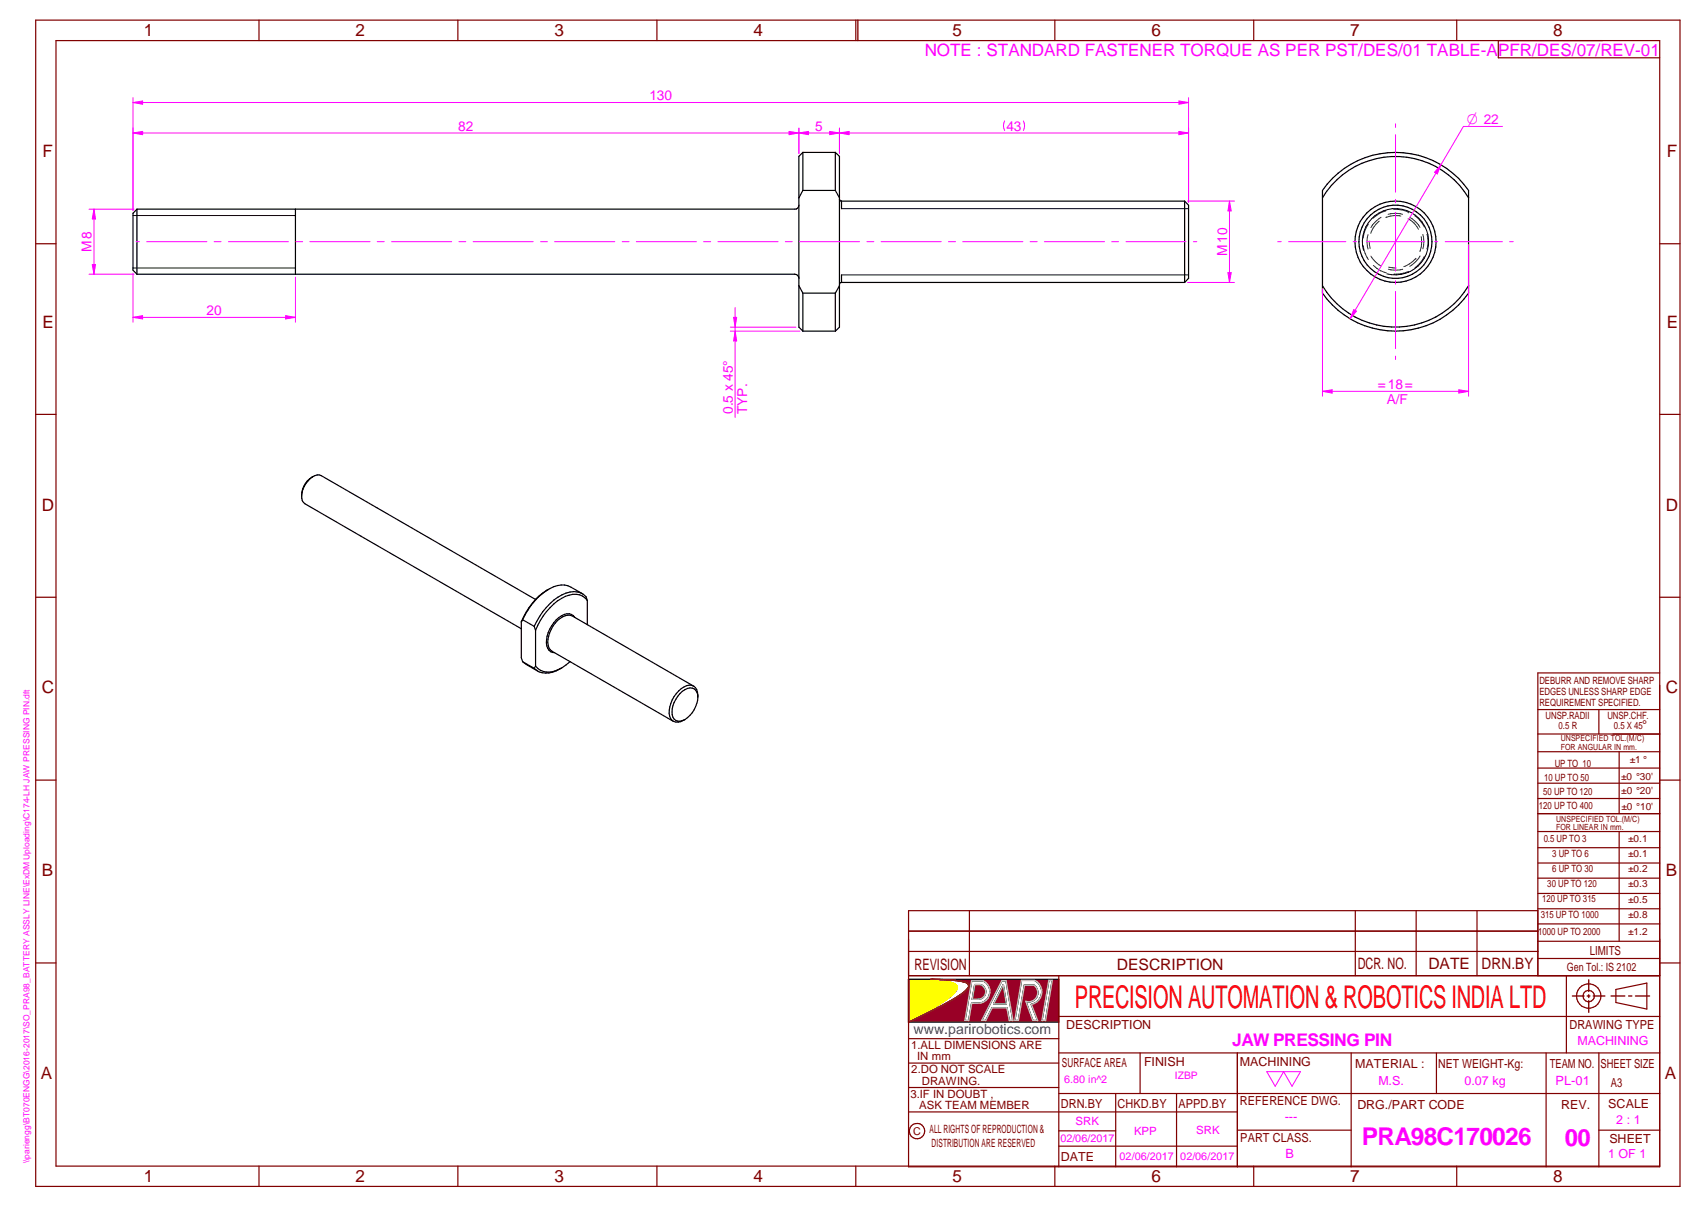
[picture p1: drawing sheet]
<svg xmlns="http://www.w3.org/2000/svg" width="420mm" height="297mm" viewBox="0 0 420 297" stroke-linecap="round" stroke-linejoin="round" font-family="sans-serif">
<g fill="none" stroke="#800000" stroke-width=".3">
<path d="M8.8 5h405v287h-405zM13.8 10h395v277h-395zM63.8 5v5M112.8 5v5M161.8 5v5M210.8 5v5M259.8 5v5M308.8 5v5M358.8 5v5M8.8 60h5M408.8 60h5M8.8 102h5"/>
<path d="M408.8 102h5M8.8 147h5M408.8 147h5M8.8 192h5M408.8 192h5M8.8 237h5M408.8 237h5M63.8 287v5M112.8 287v5M161.8 287v5M210.8 287v5M259.8 287v5"/>
<path d="M308.8 287v5M358.8 287v5"/>
</g>
<path d="M211.3 5v5" fill="none" stroke="#800000" stroke-width=".34"/>
<path d="M239.3 241.4h2.8a2.91 2.91 0 0 1 1.7 2.9 2.91 2.91 0 0 1-2.2 2.5l-2.3 .1-.7 4.3h-1zM246.7 241.3h1.1l1.7 9.9h-.9l-.6-3.2h-3.7l-1.5 3.2h-1zM251.6 241.3h3.2a3.2 3.2 0 0 1 1.7 3.2 3.2 3.2 0 0 1-2.5 2.7l1.6 4h-1.2l-1.8-4.8a2.25 2.25 0 0 0 2.8-1.1 2.25 2.25 0 0 0-.8-2.9h-2.3l-1.5 8.8h-.9zM258.3 241.3h.9l-1.7 9.9h-.9z" fill="none" stroke="#991b1e" stroke-width=".34"/>
<path d="M240.1 242.3h1.4a1.85 1.85 0 0 1 1.2 2 1.85 1.85 0 0 1-1.7 1.6h-1.5z" fill-rule="evenodd" fill="#990026"/>
<path d="M240.1 242.3h1.4a1.85 1.85 0 0 1 1.2 2 1.85 1.85 0 0 1-1.7 1.6h-1.5z" fill="none" stroke="#991b1e" stroke-width=".34"/>
<path d="M247.1 242.4l.8 4.7h-3.2z" fill="#990026"/>
<path d="M247.1 242.4l.8 4.7h-3.2z" fill="none" stroke="#991b1e" stroke-width=".34"/>
<path d="M238.4 242.1l-.2-.1a28.1 28.1 0 0 0-8.9-1l5.2 .9a1.32 1.32 0 0 1 1.2 1 1.32 1.32 0 0 1-.6 1.4l-3.3 2.5-8 4.7 5.6-2.7 5.3-2.8a10.3 10.3 0 0 0 3.9-3.3l-.2-.6M239.3 241.4h2.8a2.91 2.91 0 0 1 1.7 2.9 2.91 2.91 0 0 1-2.2 2.5l-2.3 .1-.7 4.3h-1zM240.1 242.3h1.4a1.85 1.85 0 0 1 1.2 2 1.85 1.85 0 0 1-1.7 1.6h-1.5zM246.7 241.3h1.1l1.7 9.9h-.9l-.6-3.2h-3.7l-1.5 3.2h-1zM247.1 242.4l.8 4.7h-3.2zM251.6 241.3h3.2a3.2 3.2 0 0 1 1.7 3.2 3.2 3.2 0 0 1-2.5 2.7l1.6 4h-1.2l-1.8-4.8a2.25 2.25 0 0 0 2.8-1.1 2.25 2.25 0 0 0-.8-2.9h-2.3l-1.5 8.8h-.9zM258.3 241.3h.9l-1.7 9.9h-.9z" fill="none" stroke="#000" stroke-width=".34"/>
<circle cx="238.4" cy="242.1" r=".17" fill="#000"/>
<path d="M240.1 242.3h1.4a1.85 1.85 0 0 1 1.2 2 1.85 1.85 0 0 1-1.7 1.6h-1.5zM247.1 242.4l.8 4.7h-3.2z" fill="none" stroke="#c0c0c0" stroke-width=".34"/>
<path d="M223.8 241h5.5l4.1 .6a2.41 2.41 0 0 1 2.3 1.4v.1a7.3 7.3 0 0 1-3.4 3.4l-8.5 5z" fill-rule="evenodd" fill="#ff0"/>
<path d="M223.8 241h5.5l5.2 .9a1.23 1.23 0 0 1 1.1 1.6l-1.3 1.5-2.5 1.8-8 4.7z" fill="none" stroke="#f1eb1f" stroke-width=".34"/>
<path d="M229.3 241l3.6 .5 2 .5a1.06 1.06 0 0 1 .8 .8 1.06 1.06 0 0 1-.3 1l-.9 1.1-3.5 2.5-7.2 4.1" fill="none" stroke="#ff0" stroke-width=".34"/>
<path d="M223.8 241v10.5" fill="none" stroke="#000" stroke-width=".34"/>
<path d="M223.8 241v10.5" fill="none" stroke="#000" stroke-width=".3"/>
<path d="M229.3 241l7.2 .4 1.7 .5 .3 .3 .1 .5-1.1 1.4-2.4 1.6-5.6 3.1-5.7 2.7h37v-10.5zM239.3 241.4h2.8a2.91 2.91 0 0 1 1.7 2.9 2.91 2.91 0 0 1-2.2 2.5l-2.3 .1-.7 4.3h-1zM251.6 241.3h3.2a3.2 3.2 0 0 1 1.7 3.2 3.2 3.2 0 0 1-2.5 2.7l1.6 4h-1.2l-1.8-4.8a2.25 2.25 0 0 0 2.8-1.1 2.25 2.25 0 0 0-.8-2.9h-2.3l-1.5 8.8h-.9zM258.3 241.3h.9l-1.7 9.9h-.9zM246.7 241.3h1.1l1.7 9.9h-.9l-.6-3.2h-3.7l-1.5 3.2h-1z" fill-rule="evenodd" fill="#990026"/>
<path d="M223.8 241h37v10.5h-37" fill="none" stroke="#000" stroke-width=".3"/>
<path d="M229.3 241h1a24.8 24.8 0 0 1 7.9 1l.2 .1" fill="none" stroke="#991b1e" stroke-width=".34"/>
<circle cx="238.4" cy="242.1" r=".17" fill="#991b1e"/>
<path d="M223.8 251.5l6.1-2.9 6.1-3.4-4.9 2.7zM229.3 241l2.9 .1a15.2 15.2 0 0 1 6.1 .9l.3 .4M236.8 244.6l-.8 .6M237.5 244.1l-.7 .5M238.1 243.5l-.6 .6M238.5 242.1l.1 .4M238.6 242.4l-.4 1M238.6 242.7l-.3 .6-.8 .8" fill="none" stroke="#991b1e" stroke-width=".34"/>
<path d="M239.3 241.4h2.8a2.91 2.91 0 0 1 1.7 2.9 2.91 2.91 0 0 1-2.2 2.5l-2.3 .1-.7 4.3h-1zM246.7 241.3h1.1l1.7 9.9h-.9l-.6-3.2h-3.7l-1.5 3.2h-1zM251.6 241.3h3.2a3.2 3.2 0 0 1 1.7 3.2 3.2 3.2 0 0 1-2.5 2.7l1.6 4h-1.2l-1.8-4.8a2.25 2.25 0 0 0 2.8-1.1 2.25 2.25 0 0 0-.8-2.9h-2.3l-1.5 8.8h-.9zM258.3 241.3h.9l-1.7 9.9h-.9z" fill="none" stroke="#c0c0c0" stroke-width=".34"/>
<g fill="none" stroke="#800000" stroke-width=".3">
<path d="M394.7 10h-25.7v4.2h39.8M378.7 174.6h30.1M393.8 174.6v6M408.8 168.6v118.5h-185v-63h154.9M408.8 165.6h-30.1v74.5M378.7 185h30.1M378.7 189h30.1M378.7 192.7h30.1M378.7 196.5h30.1M378.7 180.6h30.1M398.8 185v15.2M378.7 200.2h30.1"/>
<path d="M378.7 204.6h30.1M378.7 208.6h30.1M378.7 212.4h30.1M378.7 216.1h30.1M378.7 219.9h30.1M398.8 204.6v27M223.8 229.2h154.9M223.8 234.1h154.9M238.7 224.1v16M333.8 224.1v16M348.8 224.1v16M363.8 224.1v16"/>
<path d="M378.7 223.6h30.1M378.7 227.4h30.1M378.7 231.6h30.1M378.7 235.9h30.1M223.8 255.6h37M223.8 240.1h185M260.8 240.1v47M260.8 250.1h148M260.8 259.1h148M280.8 259.1v10M304.7 259.1v28M332.8 259.1v28"/>
<path d="M353.8 259.1v10M380.8 259.1v28M385.8 240.1v19M393.8 259.1v28M398 243.5l7.6-1.6v6.4l-7.6-1.6zM223.8 273.6h80.9M223.8 267.6h37M223.8 261.6h37M260.8 278.3h14M260.8 269.1h148M274.8 269.1v18M289.8 269.1v18"/>
<path d="M304.7 278.1h28.1M393.8 278.1h15M260.8 282.1h43.9"/>
<circle cx="391.3" cy="245.1" r="2.99"/>
<circle cx="391.3" cy="245.1" r="1.39"/>
<circle cx="225.8" cy="278.3" r="1.9"/>
</g>
<path d="M387.3 245.1h2.8M390.9 245.1h.7M391.3 241.1v2.9M391.3 244.8v.7M391.3 246.3v2.8M392.4 245.1h2.9M396.8 245.1h3.4M401.1 245.1h.8M402.8 245.1h3.5" fill="none" stroke="#800000" stroke-width=".34"/>
<g fill="none" stroke="#000" stroke-width=".3">
<path d="M197.7 37.5v9.4M197.7 37.5l-.9 1v42l.9 1M197.7 37.5h8M205.7 37.5v9.4M205.7 37.5l1 1v42l-1 1M33.7 51.5v16M33.7 51.5l-.9 1v14l.9 1M72.8 51.5v16M196.8 50.5a.94 .94 0 0 1-1.1 1h-162M197.7 46.9l-.9 1.8M197.7 46.9h8M205.7 46.9l1 1.8"/>
<path d="M206.7 49l.3 .4 .3 .1M207.3 49.5h84.5M207.3 49.5v1.9M291.8 49.5l.9 1v18l-.9 1M291.8 49.5v20M325.7 48.7a21 21 0 0 1 36 0M328.2 43.9a22 22 0 0 1 33.5 3v25.2a22 22 0 0 1-36 0v-25.2zM33.7 67.5h162a1.01 1.01 0 0 1 1.1 1M196.8 70.3l.9 1.8M197.7 72.1v9.4M197.7 72.1h8M205.7 72.1v9.4"/>
<path d="M206.7 70.3l-1 1.8M207.3 69.5h84.5M207.3 69.5l-.3 .1-.3 .4M207.3 67.6v1.9M325.7 70.3a21 21 0 0 0 36 0M197.7 81.5h8M77.1 117.3a5.3 5.3 0 0 0-2.8 4.9M128.4 153v8.9l.3 1M128.7 152.5l-.3 .5M128.7 152.5l2.9 1.6M131.6 154.1l.3 1M131.9 155.1v8.8"/>
<path d="M131.9 147.5l-52.8-30.4a2.87 2.87 0 0 0-3.2 1.3 4.6 4.6 0 0 0-1.2 5.3l53.7 31M135.1 145a15.3 15.3 0 0 0-6.7 8M141.6 152a2.2 2.2 0 0 0-3.3-.4 7.9 7.9 0 0 0-3.6 7.3 1.99 1.99 0 0 0 1.9 1.7M143.4 146.1l-2.8-1.6a5.6 5.6 0 0 0-6.2 1 16.9 16.9 0 0 0-5.7 7M144.6 147.7a3 3 0 0 0-3.3-2.1 11 11 0 0 0-7.6 4.9l-2.1 3.6M144.6 147.7a4.1 4.1 0 0 0-5.4-.9 15.6 15.6 0 0 0-7.3 8.3M144.6 147.7v6.1M128.7 162.9l3.7 2.2M128.7 162.9l2.9 1.6M131.9 163.9l-.3 .6M138.3 164.4a5.7 5.7 0 0 1-6.1 .6l-.6-.5M140.4 162.8a8.3 8.3 0 0 1-5.7 2.6 3.7 3.7 0 0 1-2.8-1.5"/>
<path d="M170.8 168.9l-29.8-17.3a3.4 3.4 0 0 0-3.7 1.1 7.4 7.4 0 0 0-2.3 6.2l.2 .6 .8 .8 29.8 17.2M170.8 168.9a2.66 2.66 0 0 1 1.1 2.6M170.8 168.9a3.2 3.2 0 0 0-3.6 1.1 7.3 7.3 0 0 0-2.3 6.2 1.98 1.98 0 0 0 2.8 1.4l1-.5M171.9 171.5a1.94 1.94 0 0 0-1-2 1.94 1.94 0 0 0-2.2 .2 6.4 6.4 0 0 0-3 6.8 1.93 1.93 0 0 0 3 .6M171.9 171.5a7 7 0 0 1-3.2 5.6"/>
<circle cx="343.7" cy="59.5" r="9"/>
<circle cx="343.7" cy="59.5" r="10"/>
</g>
<g fill="none" stroke="#008000" stroke-width=".25">
<path d="M336.9 57.7a6.3 6.3 0 0 0 0 3.6M337 55.2a7 7 0 0 0-1.3 3.4M337.2 59.3l.2 1.9M339.7 54.4a6.1 6.1 0 0 0-2.1 3M340.1 53.5a7.2 7.2 0 0 0-2.5 2.5M341.4 51.9a7 7 0 0 0-3.2 1.8M341.9 52.7a6.3 6.3 0 0 1 3.5 0M343.2 51.5a8.3 8.3 0 0 1 3.6 .7M345 53.2a6.8 6.8 0 0 0-3.7 .3M346.8 53.8a5.7 5.7 0 0 1 2.6 2.6M346.8 52.2h.1M347.2 53.5a6.4 6.4 0 0 1 2.5 2.5"/>
<path d="M348.4 53.1a7.6 7.6 0 0 1 2.4 2.8M350 58.3a6.7 6.7 0 0 1-.3 3.6M350.4 57.7a6.3 6.3 0 0 1 0 3.6M351.4 57.7a6.6 6.6 0 0 1 0 3.6M335.8 60.5a6.9 6.9 0 0 0 1.2 3.4M337.6 63a7.2 7.2 0 0 0 2.6 2.5M338.2 65.3a6.5 6.5 0 0 0 3.2 1.8M341.9 66.3a6.3 6.3 0 0 0 3.6 0M342 65.7l1.8 .3M346.8 66.8a8.3 8.3 0 0 1-3.5 .7M346.9 66.8h.1M348.7 63.6h.1"/>
<path d="M348.7 63.6a6.6 6.6 0 0 1-3 2M349.7 63a6.9 6.9 0 0 1-2.5 2.5M350.8 63.1a7.2 7.2 0 0 1-2.3 2.8"/>
</g>
<path d="M32.8 53h40M207.3 51.4h85.4M32.8 66h40M207.3 67.6h85.4M335.8 61.6a8.2 8.2 0 0 1 7.2-10.2 8.2 8.2 0 0 1 8.8 8.9 8.2 8.2 0 0 1-10.2 7.1" fill="none" stroke="#000" stroke-width=".25"/>
<g fill="none" stroke="#f0f" stroke-width=".25">
<path d="M343.7 30.5v.9M343.7 33.1v14.2M370 31.1h-9.6l-27.9 47.3M314.7 59.5h.8M317.4 59.5h14.1M333.2 59.5h.9M336.5 59.5h14.4M343.7 49.1v.8M343.7 52.3v14.4M353.3 59.5h.8M355.9 59.5h14.1M371.8 59.5h.9"/>
<path d="M333.4 76.2l.7 .4-1.6 1.8zM343.7 69.1v.8M343.7 71.7v14.1M343.7 87.6v.9"/>
</g>
<path d="M333.4 76.2l.7 .4-1.6 1.8z" fill="#f0f"/>
<path d="M354.9 40.6l-.9 2.2-.7-.4z" fill="none" stroke="#f0f" stroke-width=".25"/>
<path d="M354.9 40.6l-.9 2.2-.7-.4z" fill="#f0f"/>
<path d="M325.7 71v26.5M361.7 60.2v37.3M325.7 96.3l2.4-.4v.8z" fill="none" stroke="#f0f" stroke-width=".25"/>
<path d="M325.7 96.3l2.4-.4v.8z" fill="#f0f"/>
<path d="M359.3 95.9l2.4 .4-2.4 .4z" fill="none" stroke="#f0f" stroke-width=".25"/>
<path d="M359.3 95.9l2.4 .4-2.4 .4z" fill="#f0f"/>
<path d="M32.8 24v27.8M32.8 25.2l2.3-.4v.9zM292.7 24v25.8M325.7 96.3h36" fill="none" stroke="#f0f" stroke-width=".25"/>
<path d="M32.8 25.2l2.3-.4v.9z" fill="#f0f"/>
<path d="M290.4 24.8l2.3 .4-2.3 .5z" fill="none" stroke="#f0f" stroke-width=".25"/>
<path d="M290.4 24.8l2.3 .4-2.3 .5z" fill="#f0f"/>
<path d="M32.8 25.2h259.9M32.8 67.2v12.1M32.8 78.1l2.3-.4v.8zM72.8 68.2v11.1" fill="none" stroke="#f0f" stroke-width=".25"/>
<path d="M32.8 78.1l2.3-.4v.8z" fill="#f0f"/>
<path d="M70.3 77.7l2.5 .4-2.5 .4z" fill="none" stroke="#f0f" stroke-width=".25"/>
<path d="M70.3 77.7l2.5 .4-2.5 .4z" fill="#f0f"/>
<path d="M32.8 31.5v20.3M32.8 32.7l2.3-.4v.8zM196.8 31.5v6.3M32.8 78.1h40" fill="none" stroke="#f0f" stroke-width=".25"/>
<path d="M32.8 32.7l2.3-.4v.8z" fill="#f0f"/>
<path d="M194.3 32.3l2.5 .4-2.5 .4z" fill="none" stroke="#f0f" stroke-width=".25"/>
<path d="M194.3 32.3l2.5 .4-2.5 .4z" fill="#f0f"/>
<path d="M32.8 32.7h164M196.8 31.5v6.3M196.8 32.7l2.3-.4v.8zM206.7 31.5v6.3" fill="none" stroke="#f0f" stroke-width=".25"/>
<path d="M196.8 32.7l2.3-.4v.8z" fill="#f0f"/>
<path d="M204.3 32.3l2.4 .4-2.4 .4z" fill="none" stroke="#f0f" stroke-width=".25"/>
<path d="M204.3 32.3l2.4 .4-2.4 .4z" fill="#f0f"/>
<path d="M196.8 32.7h9.9M206.7 31.5v6.3M206.7 32.7l2.4-.4v.8zM247.4 29.8a2.52 2.52 0 0 0 0 2.3M252 29.8a2.52 2.52 0 0 1 0 2.3M292.7 31.5v18.3" fill="none" stroke="#f0f" stroke-width=".25"/>
<path d="M206.7 32.7l2.4-.4v.8z" fill="#f0f"/>
<path d="M290.4 32.3l2.3 .4-2.3 .4z" fill="none" stroke="#f0f" stroke-width=".25"/>
<path d="M290.4 32.3l2.3 .4-2.3 .4z" fill="#f0f"/>
<path d="M206.7 32.7h86M21.9 51.5h11.1M21.9 67.5h11.1M22.7 65.1h.8l-.4 2.4z" fill="none" stroke="#f0f" stroke-width=".25"/>
<path d="M22.7 65.1h.8l-.4 2.4z" fill="#f0f"/>
<path d="M23.1 51.5l.4 2.4h-.8z" fill="none" stroke="#f0f" stroke-width=".25"/>
<path d="M23.1 51.5l.4 2.4h-.8z" fill="#f0f"/>
<path d="M23.1 51.5v16M292.5 49.5h11.5M292.5 69.5h11.5M302.4 67.1h.8l-.4 2.4z" fill="none" stroke="#f0f" stroke-width=".25"/>
<path d="M302.4 67.1h.8l-.4 2.4z" fill="#f0f"/>
<path d="M302.8 49.5l.4 2.4h-.8z" fill="none" stroke="#f0f" stroke-width=".25"/>
<path d="M302.8 49.5l.4 2.4h-.8z" fill="#f0f"/>
<path d="M302.8 49.5v20M179.9 81.5h17.1M179.9 80.5h16.1M181 81.5l.4 2.4h-.7zM312 263.7h8.3l-2.1 3.6-2.1-3.6-2 3.6z" fill="none" stroke="#f0f" stroke-width=".25"/>
<path d="M181 81.5l.4 2.4h-.7z" fill="#f0f"/>
<path d="M180.7 78.1h.7l-.4 2.4z" fill="none" stroke="#f0f" stroke-width=".25"/>
<path d="M180.7 78.1h.7l-.4 2.4z" fill="#f0f"/>
<g fill="none" stroke="#f0f" stroke-width=".25">
<path d="M33.5 59.5h.8M36.1 59.5h14.9M52.7 59.5h1.7M56.2 59.5h14.8M72.8 59.5h1.7M76.3 59.5h14.8M92.9 59.5h1.7M96.4 59.5h14.8M113 59.5h1.7M116.5 59.5h14.8M133.1 59.5h1.7M136.6 59.5h14.8"/>
<path d="M153.2 59.5h1.7M156.7 59.5h14.8M173.3 59.5h1.7M176.8 59.5h14.8M193.4 59.5h1.7M196.9 59.5h14.8M213.5 59.5h1.7M217 59.5h14.8M233.6 59.5h1.7M237.1 59.5h14.8M253.7 59.5h1.7M257.2 59.5h14.8"/>
<path d="M273.8 59.5h1.7M277.3 59.5h14.8M293.9 59.5h.9M181 75.7v27"/>
</g>
<text font-size="7.7" fill="#f00" x="264.7" y="248.1">PRECISION AUTOMATION &amp; ROBOTICS INDIA LTD</text>
<text font-size="6" fill="#f0f" x="335.4" y="281.7">PRA98C170026</text>
<text font-size="5.9" fill="#f0f" x="385.4" y="282.1">00</text>
<text font-size="4.3" fill="#f0f" x="303.5" y="257.4">JAW PRESSING PIN</text>
<g font-size="4.2" fill="#800000">
<text x="35.4" y="9">1</text>
<text x="87.6" y="9">2</text>
<text x="136.6" y="9">3</text>
<text x="185.6" y="9">4</text>
<text x="234.6" y="9">5</text>
<text x="283.6" y="9">6</text>
<text x="332.6" y="9">7</text>
<text x="382.6" y="9">8</text>
<text x="10.5" y="38.7">F</text>
<text x="410.5" y="38.7">F</text>
<text x="10.5" y="80.6">E</text>
<text x="410.5" y="80.6">E</text>
<text x="10.3" y="125.6">D</text>
<text x="410.2" y="125.6">D</text>
<text x="10.3" y="170.6">C</text>
<text x="410.2" y="170.6">C</text>
<text x="10.3" y="215.6">B</text>
<text x="410.2" y="215.6">B</text>
<text x="10" y="265.6">A</text>
<text x="410" y="265.6">A</text>
<text x="35.4" y="291">1</text>
<text x="87.6" y="291">2</text>
<text x="136.6" y="291">3</text>
<text x="185.6" y="291">4</text>
<text x="234.6" y="291">5</text>
<text x="283.6" y="291">6</text>
<text x="332.6" y="291">7</text>
<text x="382.6" y="291">8</text>
</g>
<g font-size="4.2" fill="#f0f">
<text x="227.7" y="13.8">NOTE : STANDARD FASTENER TORQUE AS PER PST/DES/01 TABLE-A</text>
<text x="369" y="13.7">PFR/DES/07/REV-01</text>
</g>
<g font-size="3.9" fill="#800000">
<text x="225.2" y="238.8">REVISION</text>
<text x="275.1" y="238.8">DESCRIPTION</text>
<text x="334.4" y="238.6">DCR. NO.</text>
<text x="351.8" y="238.6">DATE</text>
<text x="364.9" y="238.5">DRN.BY</text>
</g>
<text font-size="3.7" fill="#f0f" x="361.2" y="30.5">O 22</text>
<text font-size="3.5" fill="#00f" x="224.9" y="254.5">www.parirobotics.com</text>
<g font-size="3.4" fill="#f0f">
<text x="159.9" y="24.6">130</text>
<text x="112.8" y="32.1">82</text>
<text x="200.8" y="32.1">5</text>
<text x="247.9" y="32.1">43</text>
<text x="22.5" y="62.1" transform="rotate(-90 22.5 62.1)">M8</text>
<text x="302.2" y="63" transform="rotate(-90 302.2 63)">M10</text>
<text x="50.9" y="77.5">20</text>
<text x="339.4" y="95.7">=18=</text>
<text x="180.5" y="101.9" transform="rotate(-90 180.5 101.9)">0.5 x 45°</text>
<text x="184.1" y="101.9" transform="rotate(-90 184.1 101.9)">TYP.</text>
<text x="341.5" y="99.3">A/F</text>
</g>
<g font-size="3.1" fill="#800000">
<text x="404.4" y="179.5">°</text>
<text x="391.5" y="235.1">LIMITS</text>
<text x="262.6" y="253.2">DESCRIPTION</text>
<text x="386.5" y="253.2">DRAWING TYPE</text>
<text x="261.5" y="262.5">SURFACE AREA</text>
<text x="281.8" y="262.4">FINISH</text>
<text x="305.4" y="262.4">MACHINING</text>
<text x="333.8" y="262.9">MATERIAL :</text>
<text x="354.2" y="262.9">NET WEIGHT-Kg:</text>
<text x="381.7" y="262.7">TEAM NO.</text>
<text x="394.2" y="262.7">SHEET SIZE</text>
<text x="396.7" y="267.5">A3</text>
<text x="261.3" y="272.8">DRN.BY</text>
<text x="275.2" y="272.7">CHKD.BY</text>
<text x="290.3" y="272.8">APPD.BY</text>
<text x="305.4" y="271.9">REFERENCE DWG.</text>
<text x="334.3" y="272.9">DRG./PART CODE</text>
<text x="384.5" y="272.8">REV.</text>
<text x="396.1" y="272.7">SCALE</text>
<text x="305.5" y="281">PART CLASS.</text>
<text x="396.4" y="281.2">SHEET</text>
<text x="261.3" y="285.8">DATE</text>
</g>
<g font-size="3.1" fill="#f0f">
<text x="388.5" y="257.1">MACHINING</text>
<text x="339.5" y="267.1">M.S.</text>
<text x="360.7" y="267">0.07 kg</text>
<text x="383.1" y="267.1">PL-01</text>
<text x="316.4" y="275.9">---</text>
<text x="398" y="276.5">2 : 1</text>
<text x="316.6" y="284.9">B</text>
<text x="396.1" y="284.9">1 OF 1</text>
</g>
<g font-size="2.8" fill="#800000">
<text x="385.9" y="238.9">Gen Tol.: IS 2102</text>
<text x="224.4" y="258.1">1.ALL DIMENSIONS ARE</text>
<text x="225.9" y="260.9">IN mm</text>
<text x="224.4" y="264.2">2.DO NOT SCALE</text>
<text x="227.1" y="267">DRAWING.</text>
<text x="224.2" y="270.2">3.IF IN DOUBT ,</text>
<text x="226.4" y="273">ASK TEAM MEMBER</text>
<text x="228.9" y="278.8">ALL RIGHTS OF REPRODUCTION &amp;</text>
<text x="229.4" y="282.3">DISTRIBUTION ARE RESERVED</text>
</g>
<g font-size="2.8" fill="#f0f">
<text x="264.9" y="276.8">SRK</text>
<text x="279.3" y="279.2">KPP</text>
<text x="294.6" y="279.1">SRK</text>
</g>
<g font-size="2.7" fill="#f0f">
<text x="262.1" y="266.5">6.80 in^2</text>
<text x="261.1" y="281">02/06/2017</text>
<text x="275.7" y="285.5">02/06/2017</text>
<text x="290.7" y="285.5">02/06/2017</text>
</g>
<text font-size="2.7" fill="#800000" x="224.9" y="279.4">C</text>
<g font-size="2.5" fill="#800000">
<text x="379.1" y="168.2">DEBURR AND REMOVE SHARP</text>
<text x="379.1" y="171">EDGES UNLESS SHARP EDGE</text>
<text x="379.1" y="173.7">REQUIREMENT SPECIFIED.</text>
<text x="380.7" y="177">UNSP.RADII</text>
<text x="383.9" y="179.5">0.5 R</text>
<text x="395.9" y="177">UNSP.CHF.</text>
<text x="397.5" y="179.4">0.5 X 45</text>
<text x="382.9" y="188.7">UP TO 10</text>
<text x="401.4" y="187.9">±1 °</text>
<text x="380.1" y="195.6">50 UP TO 120</text>
<text x="380.3" y="192.2">10 UP TO 50</text>
<text x="399.3" y="192.1">±0 °30'</text>
<text x="399.3" y="195.4">±0 °20'</text>
<text x="379" y="199.1">120 UP TO 400</text>
<text x="399.3" y="199.3">±0 °10'</text>
<text x="380.2" y="207.1">0.5 UP TO 3</text>
<text x="401" y="207.2">±0.1</text>
<text x="382.3" y="210.9">3 UP TO 6</text>
<text x="382.3" y="214.6">6 UP TO 30</text>
<text x="401" y="210.9">±0.1</text>
<text x="401" y="214.7">±0.2</text>
<text x="381.1" y="218.4">30 UP TO 120</text>
<text x="401" y="218.4">±0.3</text>
<text x="379.5" y="225.8">315 UP TO 1000</text>
<text x="379.8" y="222.1">120 UP TO 315</text>
<text x="401" y="222.2">±0.5</text>
<text x="401" y="225.9">±0.8</text>
<text x="378.8" y="230.1">1000 UP TO 2000</text>
<text x="401" y="230.2">±1.2</text>
</g>
<text font-size="2.5" fill="#f0f" x="289.4" y="265.6">IZBP</text>
<g font-size="2.1" fill="#800000">
<text x="384.4" y="182.5">UNSPECIFIED TOL.(M/C)</text>
<text x="384.4" y="184.5">FOR ANGULAR IN mm.</text>
<text x="383.2" y="202.2">UNSPECIFIED TOL.(M/C)</text>
<text x="383.2" y="204.3">FOR LINEAR IN mm.</text>
</g>
<text font-size="2.1" fill="#f0f" x="7.2" y="286.3" transform="rotate(-90 7.2 286.3)">\\pariengg\BT070ENGG\2016-2017\SO_PRA98_BATTERY ASSLY LINE\ExDM Uploading\C174-LH JAW PRESSING PIN.dft</text>
</svg>
